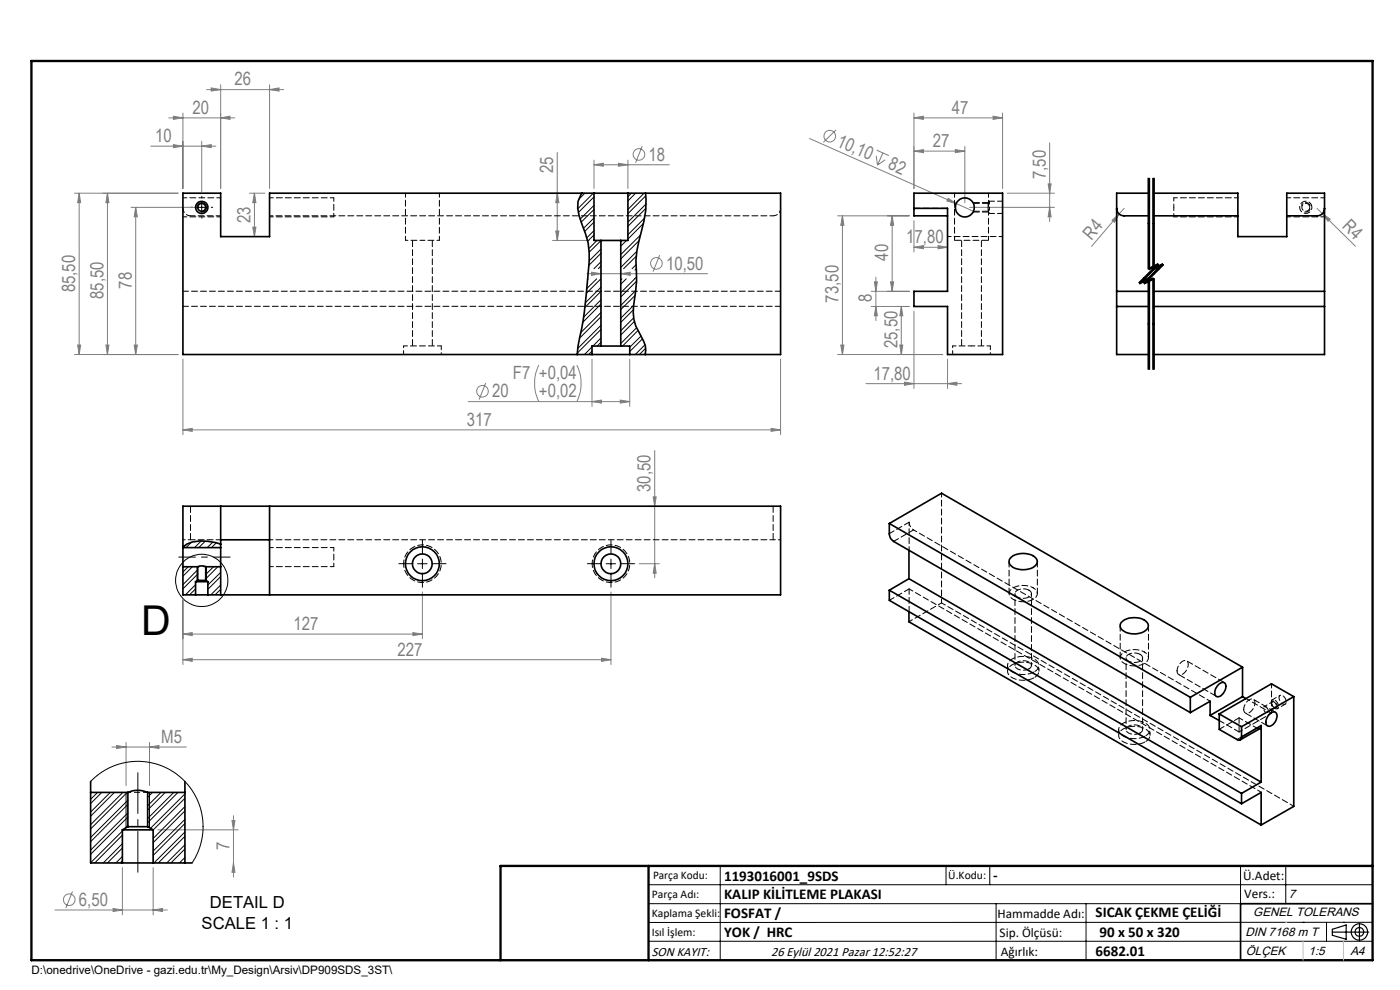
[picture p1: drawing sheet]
<svg xmlns="http://www.w3.org/2000/svg" width="297mm" height="210mm" viewBox="0 0 297 210" stroke-linecap="round" stroke-linejoin="round" font-family="sans-serif">
<g fill="none" stroke="#808080" stroke-width=".21">
<path d="M43.8 19h16.4M44.8 18.7l2 .3-2 .3zM46.8 18v22M57.2 19l2-.3v.6zM57.2 18v22M32 31h13.8M35.8 25h14M36.8 30.7l2 .3-2 .3zM36.8 24.7l2 .3-2 .3zM38.8 24v16M42.8 31l2-.3v.6zM42.8 30v10.7"/>
<path d="M46.8 25l2-.3v.6zM118.2 32.3v18.7M126 35l2-.4v.7zM126 34v6M126 35h16M131.2 34.6l2 .4-2 .3zM133.2 34v6M136.2 31l-1.4 3.5M171.7 29.4l31.1 13.8M177.4 27.5l-2.7 2.7M185.9 33l.3 2M186 31.8l2.6 1.2"/>
<path d="M187.3 32.4l-1.1 2.6M187.8 33.9l-1.6 1.1M193.9 25l2-.3v.6zM193.9 24v16M193.9 25h18.8M193.9 32.1l2-.4v.7zM193.9 32.1h10.8M202.7 31.7l2 .4-2 .3zM204.7 31.1v11.9M210.7 24.7l2 .3-2 .3zM212.7 24v16M222.4 39h.6l-.3 2z"/>
<path d="M222.7 30.3v16.7M15.8 41h22M16.8 41v34.2M16.8 41l.3 2h-.6zM22.8 41l.3 2h-.6zM22.8 41v34.2M27.8 44h14M28.8 44l.3 2h-.6zM28.8 44v31.2M53 41h3.2M53.6 48.2h.7l-.3 2zM54 41l.3 2h-.7z"/>
<path d="M54 41v9.2M117.2 51h7.8M117.9 49h.7l-.4 2zM118.2 41l.4 2h-.7zM124.5 58.1h25.6M125.5 57.7l2 .4-2 .3zM131.7 58.1l2-.4v.7zM139.9 54.1l-1.4 3.5M177.7 45.8h15.2M178.7 45.8v29.4M178.7 45.8l.3 2h-.6zM185.5 59.8h.6l-.3 2z"/>
<path d="M185.8 58.8v9.2M188.9 59.8h.7l-.3 2zM189.3 45.8v16M189.3 45.8l.3 2h-.7zM193.9 52.4l2-.3v.7zM193.9 46.8v6.6M193.9 52.4h7.1M199 52.1l2 .3-2 .4zM201.2 42.1l1.6 1.1-1.9-.6zM202.8 43.2l3.7 1.6M205.7 44h18M213.7 41h10"/>
<path d="M222.7 44l.3 2h-.6zM235.9 46.7l1.5-1.3-1 1.8zM237.4 45.4l-5.8 6.9M238.5 44.2l-1.1 1.2M279.4 44.2l1.1 1.1M280.5 45.3l1.7 1.2-.5 .4zM280.5 45.3l7 6.9M15.8 75.2h22M16.5 73.2h.6l-.3 2zM22.5 73.2h.6l-.3 2zM28.5 73.2h.6l-.3 2zM38.8 76.2v16"/>
<path d="M114.3 77.4a8.6 8.6 0 0 0 0 7.8M122.4 77.4a9 9 0 0 1 0 7.8M125.6 76.2v10M133.6 76.2v10M165.6 76.2v16M178.4 73.2h.6l-.3 2zM184.8 61.8h8.1M185.8 65l.3 2h-.6zM190.9 73.2h.6l-.3 2zM191.2 65l.3 2h-.6zM191.2 65v10.2M192.9 65h-8.1"/>
<path d="M193.9 66v16.4M200 75.2h-22.3M201 76.2v6.2M38.8 91.2l2-.3v.6zM38.8 91.2h126.8M99.3 85.2h34.3M103 81.2l-1.4 3.6M125.6 85.2l2-.3v.6zM131.6 84.9l2 .3-2 .3zM138.9 95.6v27M163.6 90.9l2 .3-2 .3zM183.7 81.4h20.3"/>
<path d="M191.9 81.1l2 .3-2 .3zM201 81.4l2-.3v.6zM135.6 119.6h4.3M138.6 105.4h.6l-.3 2zM138.9 119.6l.3 2h-.6zM38.8 134.5l2-.3v.6zM38.8 139.9l2-.3v.7zM38.8 127.2v13.8M38.8 134.5h50.8M38.8 139.9h90.8M87.6 134.2l2 .3-2 .3zM89.6 125.6v9.9"/>
<path d="M127.6 139.6l2 .3-2 .4zM129.6 125.6v15.4M23.7 158.5h15.8M24.7 158.1l2 .4-2 .3zM26.7 157.5v9.1M31.7 158.5l2-.4v.7zM31.7 157.5v9.1M33.5 176h17M49.2 174.1h.6l-.3 1.9zM49.5 173v13M11.6 193h23.9M15.4 189.1l-1.4 3.5"/>
<path d="M24 192.7l2 .3-2 .3zM26 184v10.1M32.5 193l2-.3v.6zM32.5 184v10.1M49.5 183l.3 2h-.6z"/>
<circle cx="135.5" cy="32.8" r="1.23"/>
<circle cx="176" cy="28.9" r="1.24"/>
<circle cx="139.2" cy="55.9" r="1.24"/>
<circle cx="102.3" cy="83" r="1.23"/>
<circle cx="14.7" cy="190.9" r="1.24"/>
</g>
<g fill="none" stroke="#000" stroke-width=".21">
<path d="M243.5 37.8v19.3M243.7 37.8v19.3l2-1-4 4 2-1v19.3M243.9 37.8v9.6M244.5 37.8v19.3M244.7 37.8v19.3l2-1-4 4 2-1v19.3M244.9 37.8v19.3M41.8 44h2M41.8 44.3a1 1 0 0 1 .9-1.3 1 1 0 0 1 1.1 1.1 1 1 0 0 1-1.3 .9M42.8 43v2M243.5 59.1v19.3M243.6 58.9l-2 1M243.8 59.2l-2 1"/>
<path d="M243.8 57.2l2-1-4 4M243.9 47.4v9.7zM243.9 59.1v19.3M244.5 59.1v19.3M244.6 58.9l-2 1M244.8 59.2l-2 1M244.9 59.1v19.3M245.6 55.9l-4 4M245.6 55.9l-2 1M246.6 55.9l-4 4M246.6 55.9l-2 1M246.8 56.2l-2 1"/>
<path d="M246.8 56.2l-4 4M88.6 119.6h2M89.6 118.6v2M128.6 119.6h2M129.6 118.6v2M41.8 120.2v3M43.8 120.2v3M26.7 168.1v7.5M31.7 168.1v7.5M137.6 187.7h153.6M137.6 191.7h153.6M137.6 199.7h153.6"/>
<path d="M152.8 183.7v20M200.7 183.7v4M210 183.7v4M211.3 191.7v12M230.4 191.7v12M263.2 183.7v20M272.8 183.7v8M276.4 195.6h.1M281.4 195.6v4.1M285 195.6h.1M291.2 195.6l-153.6 .1"/>
<circle cx="42.8" cy="123.1" r="5.5"/>
</g>
<path d="M276.8 44.9l.8-.1M269.8 149.1l.3 .8a.51 .51 0 0 0 .8 .2 .99 .99 0 0 0-1-1.4l-.1 .4" fill="none" stroke="#000" stroke-width=".21" stroke-dasharray="1.3 .6" stroke-dashoffset=".4" stroke-linecap="butt"/>
<path d="M276.5 43.1a1 1 0 0 0-.5 1.1M277.6 44.8a1 1 0 0 0 0-1.7M277.6 43.1a1 1 0 0 0-1.1 0M31 168.1h-3.9" fill="none" stroke="#000" stroke-width=".21" stroke-dasharray="1.3 .6" stroke-dashoffset=".6" stroke-linecap="butt"/>
<path d="M43.5 120.2h-1.5" fill="none" stroke="#000" stroke-width=".21" stroke-dasharray="1.3 .6" stroke-dashoffset=".8" stroke-linecap="butt"/>
<g fill="none" stroke="#000" stroke-width=".25">
<path d="M282.6 197.7h7.8M282.6 197.1l3-.9v3l-3-.8zM288.4 195.8v3.8M106.2 203.7h185"/>
<circle cx="288.4" cy="197.7" r="1.74"/>
<circle cx="288.4" cy="197.7" r=".93"/>
</g>
<path d="M40.8 44h-.3M42.8 42v-.3M42.8 46v.3M44.8 44h.3M87.6 119.6h-3M89.6 117.6v-3M91.6 119.6h3M127.6 119.6h-3M129.6 117.6v-3M131.6 119.6h3M89.6 121.6v3M129.6 121.6v3" fill="none" stroke="#000" stroke-width=".21" stroke-dasharray="15.2 1.3 1.3 1.3"/>
<path d="M206.5 45h3.2M209.7 43h-3.2M43.7 120.2h-.2M31.3 168.1h-.3" fill="none" stroke="#000" stroke-width=".21" stroke-dasharray="1.3 .6"/>
<path d="M29.2 185v-21.1" fill="none" stroke="#000" stroke-width=".21" stroke-dasharray="15.2 1.3 1.3 1.3" stroke-dashoffset="6.6"/>
<path d="M48.8 118.2h-10.9" fill="none" stroke="#000" stroke-width=".21" stroke-dasharray="15.2 1.3 1.3 1.3" stroke-dashoffset="11.7"/>
<path d="M243.7 37.8v19.3M244.7 37.8v19.3M243.7 59.1v19.3M244.7 59.1v19.3" fill="none" stroke="#000" stroke-width=".21" stroke-dasharray="6.3 1.3 1.3 1.3" stroke-dashoffset="3.7"/>
<path d="M243.7 57.1l2-1M243.7 58.1l-2 2M244.7 57.1l2-1M244.7 58.1l-2 2M245.7 56.1l-2 2M246.7 56.1l-2 2M241.7 60.1l2-1M242.7 60.1l2-1" fill="none" stroke="#000" stroke-width=".21" stroke-dasharray="6.3 1.3 1.3 1.3"/>
<path d="M291.2 191.7h-28v12" fill="none" stroke="#000" stroke-width=".35"/>
<path d="M6.7 12.9h284.5v190.8h-284.5zM137.6 183.7v20M291.2 183.7h-185v20" fill="none" stroke="#000" stroke-width=".5"/>
<path d="M276.4 199.7v4M285 199.7v4" fill="none" stroke="#c0c0c0" stroke-width=".21"/>
<path d="M272.8 195.6h.1" fill="none" stroke="#c0c0c0" stroke-width=".25"/>
<g fill="#808080">
<path d="M201.2 42.1l1.6 1.1-1.9-.6z"/>
<path d="M235.9 46.7l1.5-1.3-1 1.8z"/>
<path d="M280.5 45.3l1.7 1.2-.5 .4z"/>
<path d="M201 81.4l2-.3v.6zM191.9 81.1l2 .3-2 .3z"/>
<path d="M202.7 31.7l2 .4-2 .3zM193.9 32.1l2-.4v.7zM199 52.1l2 .3-2 .4zM193.9 52.4l2-.3v.7z"/>
<path d="M131.7 58.1l2-.4v.7zM125.5 57.7l2 .4-2 .3z"/>
<path d="M131.6 84.9l2 .3-2 .3zM125.6 85.2l2-.3v.6zM42.8 31l2-.3v.6zM36.8 30.7l2 .3-2 .3zM46.8 25l2-.3v.6zM36.8 24.7l2 .3-2 .3z"/>
<path d="M163.6 90.9l2 .3-2 .3zM38.8 91.2l2-.3v.6z"/>
<path d="M44.8 18.7l2 .3-2 .3zM57.2 19l2-.3v.6z"/>
<path d="M190.9 73.2h.6l-.3 2zM191.2 65l.3 2h-.6z"/>
<path d="M53.6 48.2h.7l-.3 2zM54 41l.3 2h-.7z"/>
<path d="M185.8 65l.3 2h-.6zM185.5 59.8h.6l-.3 2zM178.4 73.2h.6l-.3 2zM178.7 45.8l.3 2h-.6zM188.9 59.8h.7l-.3 2zM189.3 45.8l.3 2h-.7z"/>
<path d="M222.4 39h.6l-.3 2zM222.7 44l.3 2h-.6zM28.5 73.2h.6l-.3 2zM28.8 44l.3 2h-.6z"/>
<path d="M138.6 105.4h.6l-.3 2zM138.9 119.6l.3 2h-.6z"/>
<path d="M22.8 41l.3 2h-.6zM22.5 73.2h.6l-.3 2z"/>
<path d="M118.2 41l.4 2h-.7zM117.9 49h.7l-.4 2zM16.8 41l.3 2h-.6zM16.5 73.2h.6l-.3 2z"/>
<path d="M49.2 174.1h.6l-.3 1.9zM49.5 183l.3 2h-.6z"/>
<path d="M193.9 25l2-.3v.6zM210.7 24.7l2 .3-2 .3z"/>
<path d="M38.8 134.5l2-.3v.6zM87.6 134.2l2 .3-2 .3zM38.8 139.9l2-.3v.7zM127.6 139.6l2 .3-2 .4zM24 192.7l2 .3-2 .3zM32.5 193l2-.3v.6zM24.7 158.1l2 .4-2 .3zM31.7 158.5l2-.4v.7z"/>
<path d="M126 35l2-.4v.7zM131.2 34.6l2 .4-2 .3z"/>
</g>
<g fill="none" stroke="#000" stroke-width=".35">
<path d="M123.4 41a4.9 4.9 0 0 0-.6 4.7l.7 1.9a15.3 15.3 0 0 1 1.5 7.9l-.6 7.1a71.3 71.3 0 0 1-1.8 10.8l-.2 1.8M126 41h7.2M126 41h-68.8v9.2h-10.4v-9.2h-8v34.2h86.8M126 41v10h1.5M127.5 51h4.2M127.5 51v22.4M131.7 51v22.4M133.2 41h32.4v34.2h-32M133.2 41v10h-1.5M136.9 41a19.2 19.2 0 0 1-.8 8.1 20.8 20.8 0 0 0-1.1 8.4 36.4 36.4 0 0 1-.6 7.4 8.5 8.5 0 0 0 1.3 5.9 5.3 5.3 0 0 1 1.2 4.4M193.9 44.2v1.6h7.1M193.9 41h18.8v34.2h-11.7v-10.2h-7.1v-3.2h7.1v-17.6h-7.1z"/>
<path d="M236.9 44.2a1.57 1.57 0 0 0 1.6 1.6h5.2M243.7 41h-6.8v34.2h6.8M244.7 41h17.9v9.2h10.4v-9.2h8v34.2h-36.3M244.7 45.8h17.9M281 44.2a1.57 1.57 0 0 1-1.6 1.6h-6.4M125.6 75.2h8M127.5 73.4h4.2M127.5 73.4h-1.9v1.8M131.7 73.4h1.9v1.8M236.9 61.8h6.8M236.9 65h6.8M244.7 61.8h36.3"/>
<path d="M244.7 65h36.3M38.8 116.2v4M38.8 116.2v-8.8h126.8v18.8h-121.5M38.8 116.2h8M46.8 115.4a10.6 10.6 0 0 0-7.1 0l-.9 .6M46.8 116.2v4M46.8 107.4v8.8M46.8 114.5h10.4M57.2 107.4v18.8M188.7 111v2.2a1.95 1.95 0 0 0 .9 1.7l62.9 36.3M188.7 111l63.8 36.9M188.7 111l11-6.4 63.9 36.9"/>
<path d="M192.8 116.7v6.1M214.6 118.2a4.3 4.3 0 0 1 5.2 .3 1.27 1.27 0 0 1-.6 1.9 4.3 4.3 0 0 1-4.9-.6 1.17 1.17 0 0 1 .3-1.6zM38.8 120.2v6h2.7M38.8 120.2h3.1M41.5 123.4h2.6M41.5 126.2h2.6M41.5 123.4v2.8M41.9 120.2h.1a2.14 2.14 0 0 1 1.6 0M41.9 123.1h1.7M41.9 120.2v2.9M41.9 123.1l-.4 .3M43.6 120.2h3.2"/>
<path d="M43.6 120.2v2.9M43.6 123.1l.5 .3M44.1 123.4v2.8M46.8 120.2v6M188.7 125.2v2.1l74.7 43.2M188.7 125.2l74.7 43.1M192.8 122.8l74.7 43.1M192.8 129.8v2.1l74.7 43.1M192.8 122.8l-4.1 2.4M238.1 131.8a4.3 4.3 0 0 1 5.3 .3 1.24 1.24 0 0 1-.7 1.8 4.3 4.3 0 0 1-4.9-.5 1.17 1.17 0 0 1 .3-1.6zM252.5 151.2l4.2-2.4v3M252.5 147.9v3.3"/>
<path d="M256.7 151.8l2 1.1M258.6 145.1a.84 .84 0 0 1 1.1-.3 .84 .84 0 0 1 .3 1.2 1.91 1.91 0 0 1-1.9 1.7 1.86 1.86 0 0 1 .5-2.6zM258.7 151.4v3.3l3.7 2.2a.58 .58 0 0 0 .7 0 .58 .58 0 0 0 .3-.6M258.7 151.4l4.7 2.8M263.4 154.2v2.1M263.6 141.5l-11.1 6.4M263.6 141.5v6.3M263.6 147.8l-6.9 4M263.6 147.8l.7 .4M267.5 153.9l-.2 .6-4.2 2.4M267.5 153.9v12M267.5 153.9l-4.1 2.4"/>
<path d="M269.4 151.4a.84 .84 0 0 1 1.2-.3 .84 .84 0 0 1 .3 1.1 1.79 1.79 0 0 1-2 1.8 1.87 1.87 0 0 1 .5-2.6zM274.5 147.8l-11.1 6.4M274.5 147.8l-4.8-2.7-11 6.3M274.5 147.8v23.3l-7 3.9M19.2 165.8v2.3M19.2 168.1h7.9M19.2 168.1v14.9h6.8M26 176h6.5M26 176v7M27.1 168.1a5 5 0 0 1 4.2 0M27.1 175.4h4.2M27.1 168.1v7.3"/>
<path d="M27.1 175.4l-1.1 .6M31.3 168.1h7.9M31.3 168.1v7.3M31.3 175.4l1.2 .6M32.5 176v7M39.2 165.8v2.3M39.2 168.1v14.9M263.4 168.3v2.2M263.4 170.5l4.1-2.4v6.9M267.5 165.9l-4.1 2.4M26 183h6.5M32.5 183h8.2"/>
<circle cx="42.8" cy="44" r=".84"/>
<circle cx="42.8" cy="44" r="1.3"/>
<circle cx="204.7" cy="44" r="2.02"/>
<circle cx="89.6" cy="119.6" r="2.11"/>
<circle cx="89.6" cy="119.6" r="3.6"/>
<circle cx="129.6" cy="119.6" r="2.11"/>
<circle cx="129.6" cy="119.6" r="3.6"/>
</g>
<g fill="none" stroke="#000" stroke-width=".21" stroke-dasharray="1.3 .6" stroke-dashoffset=".4">
<path d="M38.8 46h8M46.8 42h-8M86 41v10M93.2 51v-10M202.5 41v10M209.6 44v.8M209.6 43.1v.9M209.7 51v-10M273 46h8M278.2 43.6a1.3 1.3 0 0 1-1.3 1.7 1.3 1.3 0 0 1-1-1.9 1.3 1.3 0 0 1 2.1-.2l.2 .4M281 42h-8M93.6 73.4h-8"/>
<path d="M199.7 104.6v23.3M192.9 124.9l74.7 43.2M199.7 127.9l74.8 43.1M262.9 152.3l3.7 2.1M269.7 151.3v-6.3M269.7 151.3l-5.4-3.1"/>
</g>
<path d="M86 51h3.6M89.6 51h3.6M209.9 44v1.3M209.9 42.7v1.3M219.2 124.7a4.3 4.3 0 0 0-4.9 .6 1.39 1.39 0 0 0 1.1 2.1 4.3 4.3 0 0 0 4.4-.8 1.26 1.26 0 0 0-.6-1.9M242.8 138.3a4.3 4.3 0 0 0-4.9 .6 1.39 1.39 0 0 0 1.1 2.1 4.3 4.3 0 0 0 4.4-.8 1.26 1.26 0 0 0-.6-1.9" fill="none" stroke="#000" stroke-width=".21" stroke-dasharray="1.3 .6" stroke-dashoffset=".7"/>
<g fill="none" stroke="#000" stroke-width=".21" stroke-dasharray="1.3 .6" stroke-dashoffset=".5">
<path d="M57.2 46h13.6M70.8 46v-4M70.8 42h-13.6M201 50.2h11.7M249 46h13.6M262.6 42h-13.6M206.1 73.4h-4M210.1 73.4h-4M70.8 116.2h-13.6M85.6 119.6a4 4 0 0 1 5.8-3.6 4 4 0 0 1 .6 6.8 4 4 0 0 1-6.3-2.5l-.1-.7M125.6 119.6a4 4 0 0 1 5.8-3.6 4 4 0 0 1 .6 6.8 4 4 0 0 1-6.3-2.5l-.1-.7M192.9 116.7v-5.9"/>
<path d="M193.8 112.4l62.9 36.3M57.2 120.2h13.6M70.8 120.2v-4M199.7 127.9l-6.8 4M262.9 155.3l6.8-4"/>
</g>
<g fill="none" stroke="#000" stroke-width=".21" stroke-dasharray="1.3 .6" stroke-dashoffset="-.1">
<path d="M87.5 51v22.4M201 44.2h-7.1M202.5 51h7.2M204 51v22.4M277.9 43.9a.84 .84 0 0 1-1.2 .9 .84 .84 0 0 1-.3-1.4 .84 .84 0 0 1 1.4 .2l.1 .3M91.7 73.4v-22.4M208.2 73.4v-22.4M40.4 114.5v-7.1M164 107.4v7.1M219.4 142.5a4.7 4.7 0 0 1-5.5-.7 1.56 1.56 0 0 1 1.3-2.2 4.5 4.5 0 0 1 5 .9 1.42 1.42 0 0 1-.8 2M219.4 143.7a4.7 4.7 0 0 1-5.5-.7 1.56 1.56 0 0 1 1.3-2.2 4.5 4.5 0 0 1 5 1 1.42 1.42 0 0 1-.8 1.9M243 156.1a4.7 4.7 0 0 1-5.5-.7 1.56 1.56 0 0 1 1.3-2.2 4.5 4.5 0 0 1 5 1 1.42 1.42 0 0 1-.8 1.9"/>
<path d="M243 157.3a4.7 4.7 0 0 1-5.5-.7 1.56 1.56 0 0 1 1.3-2.2 4.5 4.5 0 0 1 5 1 1.42 1.42 0 0 1-.8 1.9"/>
</g>
<path d="M206.5 44.8h3.1M209.6 44.8l.3 .5M209.6 43.1h-3.1M209.9 42.7l-.3 .4M38.8 116.2v-.2M218.3 125.2a.83 .83 0 0 1 .5 .9 .83 .83 0 0 1-.9 .7 1.96 1.96 0 0 1-2.6-.9 2.02 2.02 0 0 1 3-.7M241.9 138.8a.83 .83 0 0 1 .5 1 .83 .83 0 0 1-.9 .6 1.96 1.96 0 0 1-2.6-.9 2.02 2.02 0 0 1 3-.7M218.3 141.9a.83 .83 0 0 0 .5-1 .83 .83 0 0 0-.9-.6 1.96 1.96 0 0 0-2.6 .9 2.02 2.02 0 0 0 3 .7M241.9 155.5a.83 .83 0 0 0 .5-1 .83 .83 0 0 0-.9-.6 1.96 1.96 0 0 0-2.6 .9 2.02 2.02 0 0 0 3 .7" fill="none" stroke="#000" stroke-width=".21" stroke-dasharray="1.3 .6"/>
<path d="M209.9 45.3h2.8M212.7 42.7h-2.8M249.7 142.3a.79 .79 0 0 0 .6 .9 .79 .79 0 0 0 .9-.4 1.88 1.88 0 0 0 .5-2.6 1.95 1.95 0 0 0-2 2.1M263.8 150.5a.79 .79 0 0 0 .6 .8 .79 .79 0 0 0 .9-.4 1.88 1.88 0 0 0 .6-2.6 1.95 1.95 0 0 0-2.1 2.2" fill="none" stroke="#000" stroke-width=".21" stroke-dasharray="1.3 .6" stroke-dashoffset=".2"/>
<path d="M85.6 73.4v1.8M93.6 75.2v-1.8M202.1 73.4v1.8M210.1 75.2v-1.8" fill="none" stroke="#000" stroke-width=".21" stroke-dasharray="1.3 .6" stroke-dashoffset=".9"/>
<g fill="none" stroke="#000" stroke-width=".21" stroke-dasharray="1.3 .6" stroke-dashoffset=".1">
<path d="M165.6 61.8h-126.8M165.6 65h-126.8M189.6 114.8l4.2-2.4M192.9 110.8l-4.2 2.4M214.1 119.1v6.8M192.9 129.8v-4.9M192.9 124.9l-4.2 2.4M220.1 125.9v-6.8M237.6 132.7v6.8M243.6 139.5v-6.8M258.7 154.7l4.2-2.4M258.7 152.8l4.2 2.5"/>
<path d="M262.9 152.3v3M266.6 154.4l-4.2 2.5"/>
</g>
<path d="M38.8 44.2a1.6 1.6 0 0 0 1.6 1.6M46.8 45.8h-6.4M164 45.8a1.6 1.6 0 0 0 1.6-1.6M46.8 114.5h-6.4M267.3 154.5l-.7-.1" fill="none" stroke="#000" stroke-width=".21" stroke-dasharray="1.3 .6" stroke-dashoffset=".3"/>
<path d="M250.1 143.1l8 4.6M259.7 144.8l-8-4.6M264.2 151.3l4.7 2.7M269.1 150.8a.49 .49 0 0 1-.6 .3 .49 .49 0 0 1-.4-.6v-.5a.82 .82 0 0 1 1 .8M270.6 151.1l-4.7-2.8M270.8 149.8l-.1 .2a.7 .7 0 0 1-.8-.3 .7 .7 0 0 1 0-.8l.6 .2 .3 .7M271.2 149.8l-.1 .5a1.2 1.2 0 0 1-1.2-.6 1.2 1.2 0 0 1 0-1.3 1.27 1.27 0 0 1 1.3 1.4M272.9 148.9l-.2 .4a1.2 1.2 0 0 1-1.1-.5 1.2 1.2 0 0 1 0-1.3 1.27 1.27 0 0 1 1.3 1.4" fill="none" stroke="#000" stroke-width=".21" stroke-dasharray="1.3 .6" stroke-dashoffset="-.2"/>
<path d="M193.8 112.4a2.08 2.08 0 0 1-.9-1.6M271 150.3l1.6-.9M271.6 147.5l-1.7 .9" fill="none" stroke="#000" stroke-width=".21" stroke-dasharray="1.3 .6" stroke-dashoffset="1"/>
<g fill="none" stroke="#000" stroke-width=".21" stroke-dasharray="1.3 .6" stroke-dashoffset=".6">
<path d="M164 45.8h-106.8M249 44v2M249 42v2M164 114.5h-106.8M215.3 125.9v15.3M238.9 139.5v15.3M213.7 141.2v1.2M218.8 141.2v-15.3M220.4 142.4v-1.2M237.3 154.8v1.2M242.4 154.8v-15.3M244 156v-1.2"/>
<path d="M268.9 151.1l1.7-1M269.9 148.9l-1.7 1"/>
</g>
<g fill="none" stroke="#000" stroke-width=".21">
<path d="M124.1 41l-1.3 1.3M124.8 59.2l-.2 .1M125.9 41l-3.3 3.3M126 43.6l-2.9 2.9M126 46.2l-2.2 2.2M126 48.9l-1.5 1.5M126 41.8l-3.3 3.3M126 44.4l-2.7 2.7M126 47.1l-2 2M126 49.8l-1.3 1.3M126.6 59.2l-2.1 2M126.6 51l-1.6 1.7"/>
<path d="M127.5 59.2l-3.1 3M127.5 52.8l-2.5 2.5M127.5 55.5l-1.5 1.5M127.5 51l-2.5 2.5M127.5 53.7l-2.6 2.6M127.5 56.4l-.6 .6M131.9 59.2l-.2 .2M132 51l-.3 .3M132.9 59.2l-1.2 1.1M132.9 51l-1.2 1.2M133.9 41l-.7 .7M134.7 59.2l-3 2.9"/>
<path d="M134.8 41l-1.6 1.6M134.9 56.2l-.8 .8M135 54.4l-2.7 2.6M135 57l-.3 .3M135 59.6l-3.3 3.4M135.1 53.3l-3.4 3.4M135.1 58.7l-.4 .4M135.6 51l-3.9 3.9M135.9 49.8l-4.2 4.2M136.5 47.4l-3.3 3.3M136.6 41l-3.4 3.4M136.7 46.3l-3.5 3.5"/>
<path d="M137 44.2l-3.8 3.8M137 41.5l-3.8 3.8M137.1 43.2l-3.9 3.9M125.6 73.6l-1.6 1.6M125.6 74.5l-.7 .7M127.5 60.9l-3.3 3.3M127.5 63.6l-3.7 3.7M127.5 66.3l-4.3 4.3M127.5 69l-4.9 4.9M127.5 71.7l-1.7 1.7M127.5 61.8l-3.4 3.4M127.5 64.5l-3.9 3.9"/>
<path d="M127.5 67.2l-4.6 4.5M127.5 69.9l-5.1 5M127.5 72.6l-.8 .8M134.4 65.7l-2.7 2.7M134.4 67.4l-2.7 2.8M134.4 64.8l-2.7 2.7M134.5 68.2l-2.8 2.9M134.7 62.7l-3 3M134.9 61.6l-3.2 3.2M135 69.5l-3.3 3.4M135.3 70.1l-3.2 3.3M136 71.3l-2.4 2.4"/>
<path d="M136.3 71.9l-2.7 2.7M136.8 73.1l-2 2.1M137 73.9l-1.4 1.3M40.6 115l-1.1 1.2M42.7 114.8l-1.4 1.4M43.6 114.8l-1.4 1.4M45.2 115l-1.2 1.2M45.9 115.1l-1 1.1M46.8 116l-.1 .2M39.9 120.2l-1.1 1.1M40.8 120.2l-2 2M41.5 124l-2.2 2.2"/>
<path d="M41.5 124.9l-1.3 1.3M41.9 120.9l-3.1 3.1M41.9 121.8l-3.1 3.1M45.3 120.2l-1.7 1.7M46.2 120.2l-2.6 2.6M46.8 121.4l-2.7 2.7M46.8 124.1l-2.1 2.1M46.8 122.3l-2.7 2.7M46.8 125l-1.2 1.2M19.2 165.8l1.6-1.4 2.4-1.6 2.9-1 2.5-.3 2.4 .1 2.8 .7 2.2 1 2.1 1.4 1.8 1.8 1.3 1.9 1.1 2.4 .7 2.7 .1 2.6-.3 2.3-.9 2.6-1.2 2M20.7 168.1l-1.5 1.4M21.6 168.1l-2.4 2.4"/>
<path d="M23.4 168.1l-4.2 4.2M24.3 168.1l-5.1 5M26 176.3l-6.8 6.7M26 179.9l-3.2 3.1M26 179l-4.1 4M26 177.2l-5.9 5.8M26.1 168.1l-6.9 6.8M27 168.1l-7.8 7.8M27.1 172.4l-7.9 7.9M27.1 175.1l-.5 .6M27.1 173.3l-7.9 7.9M27.1 169.7l-7.9 8"/>
<path d="M27.1 170.6l-7.9 7.9M31.5 168.1l-.2 .1M32.3 168.1l-1 1M34.1 168.1l-2.8 2.8M35.1 168.1l-3.8 3.7M36.9 168.1l-5.6 5.5M37.7 168.1l-6.4 6.4M39.2 168.4l-7.3 7.3M39.2 171.1l-6.7 6.8M39.2 173.8l-6.7 6.7M39.2 176.5l-6.5 6.5M39.2 179.2l-3.8 3.8"/>
<path d="M39.2 169.3l-6.7 6.8M39.2 172l-6.7 6.7M39.2 174.7l-6.7 6.8M39.2 177.4l-5.6 5.6M26 181.7l-1.4 1.3M26 182.6l-.5 .4M39.2 181.9l-1.1 1.1M39.2 180.1l-2.9 2.9M39.2 182.8l-.2 .2"/>
</g>
<path d="M38.8 114.5h1.6M164 114.5h1.6" fill="none" stroke="#000" stroke-width=".21" stroke-dasharray="1.3 .6" stroke-dashoffset=".8"/>
<text font-size="8.7" x="30" y="134.6">D</text>
<g font-size="3.9" fill="#808080">
<text x="49.8" y="18.1">26</text>
<text x="40.8" y="24.1">20</text>
<text x="201.9" y="24.1">47</text>
<text x="32.9" y="30.1">10</text>
<text x="137.6" y="34.1">18</text>
<text x="177.3" y="30.9" transform="rotate(24 177.3 30.9)">10,10</text>
<text x="188.2" y="35.7" transform="rotate(24 188.2 35.7)">82</text>
<text x="197.9" y="31.2">27</text>
<text x="117.4" y="36.7" transform="rotate(-90 117.4 36.7)">25</text>
<text x="221.8" y="38" transform="rotate(-90 221.8 38)">7,50</text>
<text x="53.1" y="47.3" transform="rotate(-90 53.1 47.3)">23</text>
<text x="192.3" y="51.5">17,80</text>
<text x="231.6" y="51.1" transform="rotate(-49 231.6 51.1)">R4</text>
<text x="284.6" y="48.2" transform="rotate(45 284.6 48.2)">R4</text>
<text x="141.3" y="57.2">10,50</text>
<text x="188.4" y="55.3" transform="rotate(-90 188.4 55.3)">40</text>
<text x="15.9" y="62" transform="rotate(-90 15.9 62)">85,50</text>
<text x="21.9" y="63.4" transform="rotate(-90 21.9 63.4)">85,50</text>
<text x="27.9" y="61.2" transform="rotate(-90 27.9 61.2)">78</text>
<text x="177.9" y="64.2" transform="rotate(-90 177.9 64.2)">73,50</text>
<text x="185" y="64.1" transform="rotate(-90 185 64.1)">8</text>
<text x="190.4" y="73.9" transform="rotate(-90 190.4 73.9)">25,50</text>
<text x="108.8" y="80.4">F7 +0,04</text>
<text x="185.3" y="80.5">17,80</text>
<text x="104.4" y="84.3">20</text>
<text x="114.3" y="84.3">+0,02</text>
<text x="99" y="90.3">317</text>
<text x="138" y="104.4" transform="rotate(-90 138 104.4)">30,50</text>
<text x="62.2" y="133.6">127</text>
<text x="84.4" y="139.1">227</text>
<text x="34.2" y="157.6">M5</text>
<text x="48.7" y="180.4" transform="rotate(-90 48.7 180.4)">7</text>
<text x="16.7" y="192.2">6,50</text>
</g>
<g font-size="3.5">
<text x="42.8" y="197.1">SCALE 1 : 1</text>
<text x="44.5" y="192.6">DETAIL D</text>
</g>
<g font-size="3.2">
<text x="153.6" y="186.8">1193016001_9SDS</text>
<text x="153.6" y="190.8">KALIP KİLİTLEME PLAKASI</text>
<text x="210.7" y="186.6">-</text>
<text x="153.6" y="194.8">FOSFAT /</text>
<text x="232.4" y="194.5">SICAK ÇEKME ÇELİĞİ</text>
<text x="153.6" y="198.8">YOK / HRC</text>
<text x="232.4" y="202.8">6682.01</text>
<text x="233.2" y="198.8">90 x 50 x 320</text>
</g>
<g font-size="2.8">
<text x="263.7" y="186.7">Ü.Adet:</text>
<text x="263.9" y="190.5">Vers.:</text>
<text x="211.6" y="194.8">Hammadde Adı:</text>
<text x="138.3" y="202.8">SON KAYIT:</text>
<text x="163.6" y="202.8">26 Eylül 2021 Pazar 12:52:27</text>
<text x="212.1" y="198.7">Sip. Ölçüsü:</text>
<text x="212.3" y="202.7">Ağırlık:</text>
</g>
<g font-size="2.6">
<text x="273.4" y="190.4">7</text>
<text x="265.9" y="194.4">GENEL TOLERANS</text>
<text x="264.2" y="198.5">DIN 7168 m T</text>
<text x="264.3" y="202.6">ÖLÇEK</text>
<text x="277.6" y="202.6">1:5</text>
<text x="286.5" y="202.6">A4</text>
</g>
<g font-size="2.5">
<text x="138.3" y="190.5">Parça Adı:</text>
<text x="138.5" y="186.5">Parça Kodu:</text>
<text x="201.2" y="186.5">Ü.Kodu:</text>
<text x="138.3" y="194.5">Kaplama Şekli:</text>
<text x="138.3" y="198.6">Isıl İşlem:</text>
<text x="6.7" y="206.7">D:\onedrive\OneDrive - gazi.edu.tr\My_Design\Arsiv\DP909SDS_3ST\</text>
</g>
</svg>
